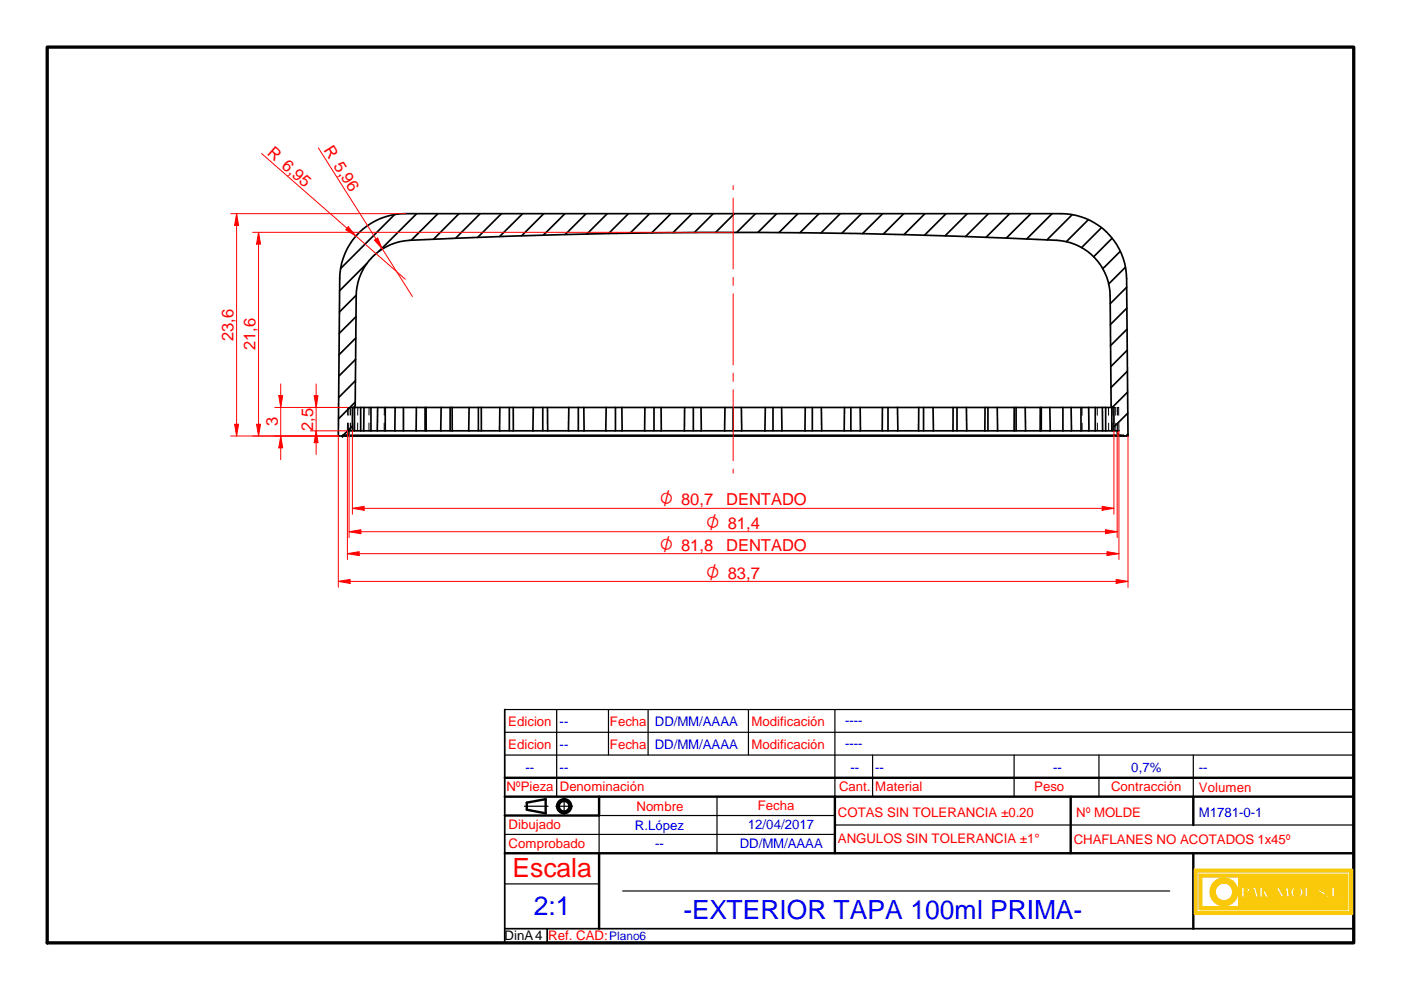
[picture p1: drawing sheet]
<svg xmlns="http://www.w3.org/2000/svg" width="297mm" height="210mm" viewBox="0 0 297 210" stroke-linecap="round" stroke-linejoin="round" font-family="sans-serif">
<path d="M10 10h277v190h-277z" fill="none" stroke="#000" stroke-width=".7"/>
<g fill="none" stroke="#000" stroke-width=".51">
<path d="M107 173h20M107 165h180M107 169h180M111.7 170.2v1.5M115.7 169.5v3M227 169v12M107 181h180M253 181v16"/>
<circle cx="119.6" cy="171" r="1.13"/>
<circle cx="119.6" cy="171" r="1.5"/>
</g>
<path d="M107 150.5v49.5h180v-49.5M107 197h180M116 197v3" fill="none" stroke="#000" stroke-width=".36"/>
<g fill="none" stroke="#000" stroke-width=".25">
<path d="M118 150.5v18.5M107 177h70M111.2 171h5M117.9 171h3.5M119.6 169.2v3.5M127 173v8M152 169v12M185 160.1v8.9M215 160.1v8.9M233 160.1v8.9M253 160.1v8.9M107 187.5h20"/>
<path d="M132 189h116"/>
</g>
<g fill="#faca0a">
<path d="M253.3 184.4v9.5h33.4v-9.5zM253.8 184.9h32.4v8.5h-32.4z" fill-rule="evenodd"/>
<path d="M254.3 185.5v7.4h31.4v-7.4zM281.2 190.1a.29 .29 0 0 1 .5 0 .29 .29 0 0 1-.5 0zM282.3 188.1h.7v2h.9v.2h-1.6zM284.1 189.9l.4-.1 .1 .1-.1 .4h-.3zM254.8 186h7.9v6.4h-7.9zM263.2 188.1l1.4 .1 .3 .3v.6l-.3 .2-.8 .1v.9h-.6zM265.7 188.1h.5l.7 2.2h-.7l-.1-.5h-.7l-.1 .5h-.3zM267 188.1h.7v1l.8-1h.3l-.6 .7 .8 1.5h-.7l-.5-.9-.1 .9h-.7zM269.2 189h.8v.3h-.8zM270.8 188.1h.4l.7 1.5 .9-1.5h.3l.3 2.2h-.7v-1.3l-.8 1.4h-.3l-.6-1.4-.2 1.3h-.4zM273.9 188.6a1.31 1.31 0 0 1 1.8-.4 1.31 1.31 0 0 1 .4 1.8 1.31 1.31 0 0 1-1.9 .4 1.31 1.31 0 0 1-.3-1.8zM276.6 188.1h.7v2h.9v.2h-1.6zM279.5 188.4a.77 .77 0 0 1 .8-.3 .77 .77 0 0 1 .6 .6l-.3 .1a.4 .4 0 0 0-.3-.5 .4 .4 0 0 0-.4 .4l.2 .1a.82 .82 0 0 1 .9 .8 .82 .82 0 0 1-.8 .9 .82 .82 0 0 1-.8-.9l.3-.1a.42 .42 0 0 0 .2 .7 .42 .42 0 0 0 .6-.4l-.3-.3a.82 .82 0 0 1-.7-1.1z" fill-rule="evenodd"/>
</g>
<path d="M263.2 188.1h1.2a.66 .66 0 0 1 .6 .8 .66 .66 0 0 1-.9 .5h-.3v.9h-.6zM265.7 188.1h.5l.7 2.2h-.7l-.1-.5h-.7l-.1 .5h-.3zM267 188.1h.7v1l.8-1h.3l-.6 .7 .8 1.5h-.7l-.5-.9-.1 .9h-.7zM270.8 188.1h.4l.7 1.5 .9-1.5h.3l.3 2.2h-.7v-1.3l-.8 1.4h-.3l-.6-1.4-.2 1.3h-.4zM274.1 188.3a1.28 1.28 0 0 1 1.9 .1 1.28 1.28 0 0 1-.3 1.9 1.27 1.27 0 0 1-1.7-.2 1.27 1.27 0 0 1 .1-1.8zM280.2 188.1h.1M280.2 188.1l-.6 .2-.2 .4M280.2 188.1l.6 .2 .1 .4-.3 .1a.4 .4 0 0 0-.3-.5 .4 .4 0 0 0-.4 .4l.3 .2" fill="none" stroke="#faca0a" stroke-width=".36"/>
<circle cx="280.2" cy="188.9" r=".18" fill="#faca0a"/>
<path d="M280.2 188.9a.78 .78 0 0 1 .8 .4 .78 .78 0 0 1-.2 .9" fill="none" stroke="#faca0a" stroke-width=".36"/>
<circle cx="280.8" cy="190.2" r=".18" fill="#faca0a"/>
<path d="M279.7 189.8l.1 .3 .3 .1M279.7 189.7v-.2l-.3 .1a.82 .82 0 0 0 .5 .8 .82 .82 0 0 0 .9-.2M279.7 189.7v.1" fill="none" stroke="#faca0a" stroke-width=".36"/>
<circle cx="280.1" cy="190.2" r=".18" fill="#faca0a"/>
<path d="M280.5 189.9l-.4 .3" fill="none" stroke="#faca0a" stroke-width=".36"/>
<circle cx="280.5" cy="189.9" r=".18" fill="#faca0a"/>
<path d="M279.4 188.7l.2 .5 .9 .7" fill="none" stroke="#faca0a" stroke-width=".36"/>
<path d="M257.3 187.3a2.91 2.91 0 0 1 3.2-.9 2.91 2.91 0 0 1 1.9 2.6h-1a1.89 1.89 0 0 0-2.9-1.4 1.89 1.89 0 0 0 0 3.2 1.89 1.89 0 0 0 2.9-1.5h1a2.91 2.91 0 0 1-4 2.6 2.91 2.91 0 0 1-1.1-4.6z" fill-rule="evenodd" fill="#faca0a"/>
<path d="M257.6 187a2.91 2.91 0 0 1 3-.5 2.91 2.91 0 0 1 1.8 2.5h-1a1.89 1.89 0 0 0-2.9-1.4 1.89 1.89 0 0 0 0 3.2 1.89 1.89 0 0 0 2.9-1.5h1a2.91 2.91 0 0 1-4.2 2.5 2.91 2.91 0 0 1-.6-4.8z" fill="none" stroke="#faca0a" stroke-width=".36"/>
<path d="M263.8 188.3l.4 .1 .1 .3-.1 .5h-.4z" fill-rule="evenodd" fill="#faca0a"/>
<path d="M263.8 188.3a.45 .45 0 0 1 .5 .5 .45 .45 0 0 1-.5 .4z" fill="none" stroke="#faca0a" stroke-width=".36"/>
<path d="M265.7 188.7l.3 .9h-.5z" fill="#faca0a"/>
<path d="M265.7 188.7l.3 .9h-.5z" fill="none" stroke="#faca0a" stroke-width=".36"/>
<path d="M274.6 188.5l.2-.1a.92 .92 0 0 1 .9 .8 .92 .92 0 0 1-.8 1 1.07 1.07 0 0 1-.3-1.7z" fill-rule="evenodd" fill="#faca0a"/>
<g fill="none" stroke="#faca0a" stroke-width=".36">
<path d="M253.3 184.4h33.4v9.5h-33.4zM253.8 184.9h32.4v8.5h-32.4zM254.3 185.5h31.4v7.4h-31.4zM254.8 186h7.9v6.4h-7.9zM269.2 189h.8v.3h-.8zM274.6 188.5a.9 .9 0 0 1 1.1 .5 .9 .9 0 0 1-.4 1.1 .86 .86 0 0 1-1-.4 .86 .86 0 0 1 .1-1zM276.6 188.1h.7v2h.9v.2h-1.6zM282.3 188.1h.7v2h.9v.2h-1.6z"/>
<circle cx="281.4" cy="190.1" r=".29"/>
<circle cx="284.4" cy="190.1" r=".29"/>
</g>
<path d="M107 155.3h180M107 150.5h180M129 150.5v9.6M137.4 150.5v9.6M158.7 150.5v9.6M177 150.5v18.5M107 160.1h180M127 173h50M177 175h110" fill="none" stroke="#000" stroke-width=".25"/>
<path d="M111.7 171.7l4 .8M115.7 169.5l-4 .7M127 169v4M177 169v12M253 169v6M127 181v16" fill="none" stroke="#000" stroke-width=".51"/>
<g fill="none" stroke="#000" stroke-width=".36">
<path d="M76.1 49.3a13.9 13.9 0 0 1 9.8-4h139.1a13.9 13.9 0 0 1 13.9 13.8l.3 33.4h-167.5l.3-33.4a14 14 0 0 1 4.1-9.8zM77.8 55.8l-5.8 5.9M83.7 45.5l-11.5 11.5M88.3 45.3l-7.9 8M92.8 45.3l-5.6 5.7M97.3 45.3l-5.4 5.5M101.8 45.3l-5.2 5.2M106.3 45.3l-5 5.1M110.8 45.3l-4.9 4.9M115.3 45.3l-4.7 4.7M119.8 45.3l-4.6 4.6M124.3 45.3l-4.5 4.4"/>
<path d="M128.8 45.3l-4.4 4.3M133.2 45.3l-4.2 4.2M137.7 45.3l-4.1 4.2M142.2 45.3l-4 4.1M146.7 45.3l-4 4.1M151.2 45.3l-4 4M155.7 45.3l-4 4M160.2 45.3l-4 4M164.7 45.3l-4 4M169.2 45.3l-4 4M173.6 45.3l-4 4.1M178.2 45.3l-4.1 4.1"/>
<path d="M182.6 45.3l-4.1 4.2M187.1 45.3l-4.2 4.3M191.6 45.3l-4.3 4.4M196.1 45.3l-4.4 4.5M200.6 45.3l-4.6 4.6M205.1 45.3l-4.7 4.7M209.6 45.3l-4.9 4.9M214.1 45.3l-5 5M218.6 45.3l-5.2 5.2M223.1 45.3l-5.4 5.4M227.3 45.5l-5.3 5.4M230.8 46.6l-4.7 4.7"/>
<path d="M233.5 48.3l-4.2 4.2M235.8 50.5l-3.9 4M237.5 53.3l-3.7 3.7M238.6 56.7l-3.5 3.5M75.4 76.2l-3.6 3.6M75.4 71.7l-3.5 3.5M75.5 67.2l-3.6 3.5M75.5 62.6l-3.5 3.6M238.9 60.9l-3.5 3.5M238.9 65.4l-3.5 3.5M238.9 69.8l-3.4 3.5M239 74.3l-3.5 3.5"/>
<path d="M239 78.7l-3.5 3.5M74.7 91.4v-5h161.5v5M74.7 90.4l-2 2M74.7 91.4h-1a.4 .4 0 0 1 .3 .3 .4 .4 0 0 1-.2 .4l-.4 .3M74.7 91.4h1.8M75.2 86.4v5M75.3 85.3l-3.5 3.5M75.4 80.8l-3.6 3.5M76.5 86.4v5M77.2 86.4l-.1 5M78.7 86.4v5M80.1 86.4l-.1 5"/>
<path d="M81.7 86.4v5M83.8 86.4l-.1 5M85.5 86.4v5M88.3 86.4l-.1 5M90.1 86.4v5M90.3 86.4l.1 5M93.5 86.4l-.1 5M95.4 86.4v5M95.9 86.4v5M95.9 91.4h-19.4M99.5 86.4l-.1 5M101.4 86.4v5"/>
<path d="M102 86.4l.1 5M106 86.4l-.1 5M108 86.4v5M108.8 91.4h93.3M108.8 91.4h-12.9M108.8 86.4v5M113.1 86.4l-.1 5M115.1 86.4v5M116.1 86.4v5M120.6 86.4l-.1 5M122.6 86.4v5M123.8 86.4v5"/>
<path d="M128.5 86.4l-.1 5M130.5 86.4v5M131.8 86.4l.1 5M136.7 86.4v5M138.7 86.4v5M140.2 86.4v5M145.2 86.4l-.1 5M147 86.4v5M148.6 86.4l.1 5M153.7 86.4l-.1 5M155.4 86.4v5M157.2 86.4l.1 5"/>
<path d="M162.3 86.4l-.1 5M163.9 86.4v5M165.7 86.4l.1 5M170.7 86.4v5M172.2 86.4v5M174.1 86.4l.1 5M179 86.4v5M180.4 86.4v5M182.4 86.4v5M187.1 86.4l-.1 5M188.3 86.4v5M190.3 86.4l.1 5"/>
<path d="M194.8 86.4v5M195.8 86.4v5M197.8 86.4l.1 5M202.1 86.4v5M202.1 91.4h18.5M202.9 86.4v5M204.9 86.4l.1 5M208.8 86.4v5M209.5 86.4v5M211.4 86.4l.1 5M215 86.4v5M215.4 86.4v5"/>
<path d="M217.4 86.4v5M220.6 86.4l-.1 5M220.6 91.4h13.8M220.8 86.4v5M222.6 86.4l.1 5M225.4 86.4v5M227.1 86.4l.1 5M229.2 86.4v5M230.8 86.4l.1 5M232.2 86.4v5M233.7 86.4l.1 5M234.4 86.4v5"/>
<path d="M234.4 91.4h1.8M235.7 86.4v5M236 86.4l-.4-.2v-.2l-.2-23.2a11.9 11.9 0 0 0-11.4-11.8 1375.2 1375.2 0 0 0-138.2 .1 11.9 11.9 0 0 0-10.3 11.7l-.2 23.2v.2l-.4 .2M236.2 91.4h1a.4 .4 0 0 0-.3 .3 .4 .4 0 0 0 .2 .4l.4 .3M238.3 92.5h-165.7M239.1 83.2l-3.2 3.2M239.1 87.6l-2.9 3M239.1 92.1l-.4 .4"/>
</g>
<circle cx="72.6" cy="92.5" r=".18" fill="#000"/>
<g fill="none" stroke="#000" stroke-width=".21">
<path d="M73.7 91.4h.1M73.7 89.7v1.7M73.7 88.1v-1.7h.3v1.7M73.9 89.7v1.7M74.3 89.7v1.7M74.3 86.4v1.7M74.4 86.4h.3M75.1 89.7v1.7M75.1 86.4v1.7M75.8 89.7v1.7M75.9 86.4l-.1 1.7M78.2 89.7v1.7"/>
<path d="M78.2 86.4v1.7M81.5 89.7v1.7M81.5 86.4v1.7M229.4 86.4v1.7M229.4 89.7v1.7M232.6 86.4v1.7M232.7 89.7v1.7M235 86.4v1.7M235.1 89.7v1.7M235.8 86.4v1.7M235.8 89.7v1.7M236.2 86.4h.3"/>
<path d="M236.6 86.4v1.7M236.6 89.7v1.7M236.9 86.4h.3v1.7M236.9 86.4v1.7M237 89.7v1.7M237.2 89.7v1.7"/>
</g>
<path d="M155.4 39.4v.8M155.4 42v15.1M155.4 58.8v1.8M155.4 62.3v15.1M155.4 79.2v1.7M155.4 82.7v15M155.4 99.5v.9M71.7 123.3l2.5-.4v.8z" fill="none" stroke="#f00" stroke-width=".21"/>
<path d="M71.7 123.3l2.5-.4v.8z" fill="#f00"/>
<path d="M236.6 122.9l2.6 .4-2.6 .4z" fill="none" stroke="#f00" stroke-width=".21"/>
<path d="M236.6 122.9l2.6 .4-2.6 .4z" fill="#f00"/>
<path d="M49.7 90h.9l-.4 2.5zM71.7 92.5v32.1M239.2 92.5v32.1M71.7 123.3h167.5" fill="none" stroke="#f00" stroke-width=".21"/>
<path d="M49.7 90h.9l-.4 2.5z" fill="#f00"/>
<path d="M50.2 45.3l.4 2.5h-.9z" fill="none" stroke="#f00" stroke-width=".21"/>
<path d="M50.2 45.3l.4 2.5h-.9z" fill="#f00"/>
<path d="M48.9 45.3h37M50.2 45.3v47.2M48.9 92.5h22.8M54.4 90h.8l-.4 2.5z" fill="none" stroke="#f00" stroke-width=".21"/>
<path d="M54.4 90h.8l-.4 2.5z" fill="#f00"/>
<path d="M54.8 49.3l.4 2.5h-.8z" fill="none" stroke="#f00" stroke-width=".21"/>
<path d="M54.8 49.3l.4 2.5h-.8z" fill="#f00"/>
<path d="M53.6 49.3h101.8M54.8 49.3v43.2M73.8 48.1l1.7 2-2.2-1.4zM53.6 92.5h18.1" fill="none" stroke="#f00" stroke-width=".21"/>
<path d="M73.8 48.1l1.7 2-2.2-1.4z" fill="#f00"/>
<path d="M55.5 32.6l30.4 26.6M79.4 50.9l.7-.4 1 2.3z" fill="none" stroke="#f00" stroke-width=".21"/>
<path d="M79.4 50.9l.7-.4 1 2.3z" fill="#f00"/>
<path d="M67.5 31.4l19.9 31.5M74.7 107.8l2.5-.4v.8z" fill="none" stroke="#f00" stroke-width=".21"/>
<path d="M74.7 107.8l2.5-.4v.8z" fill="#f00"/>
<path d="M233.7 107.4l2.5 .4-2.5 .4z" fill="none" stroke="#f00" stroke-width=".21"/>
<path d="M233.7 107.4l2.5 .4-2.5 .4z" fill="#f00"/>
<path d="M74.7 91.4v17.7M236.2 91.4v17.7M74 112.8l2.5-.4v.8zM74.7 107.8h161.5" fill="none" stroke="#f00" stroke-width=".21"/>
<path d="M74 112.8l2.5-.4v.8z" fill="#f00"/>
<path d="M234.4 112.4l2.5 .4-2.5 .4z" fill="none" stroke="#f00" stroke-width=".21"/>
<path d="M234.4 112.4l2.5 .4-2.5 .4z" fill="#f00"/>
<path d="M59.1 83.9h.8l-.4 2.5zM74 91.8v22.2M236.9 91.7v22.3M74 112.8h162.9" fill="none" stroke="#f00" stroke-width=".21"/>
<path d="M59.1 83.9h.8l-.4 2.5z" fill="#f00"/>
<path d="M59.5 92.5l.4 2.5h-.8z" fill="none" stroke="#f00" stroke-width=".21"/>
<path d="M59.5 92.5l.4 2.5h-.8z" fill="#f00"/>
<path d="M58.3 86.4h15.4M58.3 92.5h13.4M59.5 81.4v16.1M67 91.4l.4 2.5h-.8z" fill="none" stroke="#f00" stroke-width=".21"/>
<path d="M67 91.4l.4 2.5h-.8z" fill="#f00"/>
<path d="M66.6 83.9h.8l-.4 2.5z" fill="none" stroke="#f00" stroke-width=".21"/>
<path d="M66.6 83.9h.8l-.4 2.5z" fill="#f00"/>
<path d="M65.8 86.4h7.9M65.8 91.4h7.9M67 81.4v15M73.7 117.4l2.5-.4v.8z" fill="none" stroke="#f00" stroke-width=".21"/>
<path d="M73.7 117.4l2.5-.4v.8z" fill="#f00"/>
<path d="M234.7 117l2.5 .4-2.5 .4z" fill="none" stroke="#f00" stroke-width=".21"/>
<path d="M234.7 117l2.5 .4-2.5 .4z" fill="#f00"/>
<path d="M73.7 91.4v27.3M237.2 91.4v27.3M73.7 117.4h163.5" fill="none" stroke="#f00" stroke-width=".21"/>
<text font-size="5.6" fill="#f00" x="108.7" y="186">Escala</text>
<g font-size="5.6" fill="#00f">
<text x="113.2" y="194.1">2:1</text>
<text x="144.9" y="194.9">-EXTERIOR TAPA 100ml PRIMA-</text>
</g>
<g font-size="3.9" fill="#f00">
<text x="139.9" y="107.2">O 80,7</text>
<text x="149.8" y="112.1">O 81,4</text>
<text x="139.9" y="116.8">O 81,8</text>
<text x="149.8" y="122.7">O 83,7</text>
</g>
<g font-size="3.5" fill="#f00">
<text x="56.5" y="32.7" transform="rotate(41 56.5 32.7)">R 6,95</text>
<text x="68.5" y="31.8" transform="rotate(58 68.5 31.8)">R 5,96</text>
<text x="49.5" y="72.3" transform="rotate(-90 49.5 72.3)">23,6</text>
<text x="54.2" y="74.3" transform="rotate(-90 54.2 74.3)">21,6</text>
<text x="58.9" y="90.4" transform="rotate(-90 58.9 90.4)">3</text>
<text x="66.4" y="91.4" transform="rotate(-90 66.4 91.4)">2,5</text>
<text x="154" y="107.2">DENTADO</text>
<text x="154" y="116.8">DENTADO</text>
</g>
<g font-size="2.8" fill="#f00">
<text x="107.8" y="154.1">Edicion</text>
<text x="129.3" y="154.1">Fecha</text>
<text x="159.3" y="153.9">Modificación</text>
<text x="107.8" y="158.9">Edicion</text>
<text x="129.3" y="158.9">Fecha</text>
<text x="159.3" y="158.8">Modificación</text>
<text x="107.4" y="167.7">NºPieza</text>
<text x="118.7" y="167.7">Denominación</text>
<text x="177.9" y="167.7">Cant.</text>
<text x="185.6" y="167.7">Material</text>
<text x="219.3" y="167.7">Peso</text>
<text x="235.6" y="167.7">Contracción</text>
<text x="254.2" y="167.9">Volumen</text>
<text x="135" y="172">Nombre</text>
<text x="160.7" y="171.8">Fecha</text>
<text x="177.6" y="173.2">COTAS SIN TOLERANCIA ±0.20</text>
<text x="228.2" y="173.3">Nº MOLDE</text>
<text x="107.8" y="175.9">Dibujado</text>
<text x="107.8" y="179.9">Comprobado</text>
<text x="177.6" y="178.8">ANGULOS SIN TOLERANCIA ±1°</text>
<text x="227.6" y="179">CHAFLANES NO ACOTADOS 1x45º</text>
<text x="116.2" y="199.4">Ref. CAD:Plano6</text>
</g>
<g font-size="2.8" fill="#00f">
<text x="118.7" y="154.1">--</text>
<text x="138.8" y="154.1">DD/MM/AAAA</text>
<text x="179.2" y="153.8">----</text>
<text x="118.7" y="158.9">--</text>
<text x="138.8" y="158.9">DD/MM/AAAA</text>
<text x="179.2" y="158.6">----</text>
<text x="111.4" y="163.7">--</text>
<text x="118.7" y="163.7">--</text>
<text x="180.3" y="163.7">--</text>
<text x="185.6" y="163.7">--</text>
<text x="223.3" y="163.7">--</text>
<text x="239.9" y="163.7">0,7%</text>
<text x="254.2" y="163.8">--</text>
<text x="254.2" y="173.2">M1781-0-1</text>
<text x="134.6" y="176">R.López</text>
<text x="138.9" y="180">--</text>
<text x="156.8" y="179.9">DD/MM/AAAA</text>
<text x="158.6" y="175.9">12/04/2017</text>
</g>
<text font-size="2.8" x="107" y="199.4">DinA4</text>
</svg>
